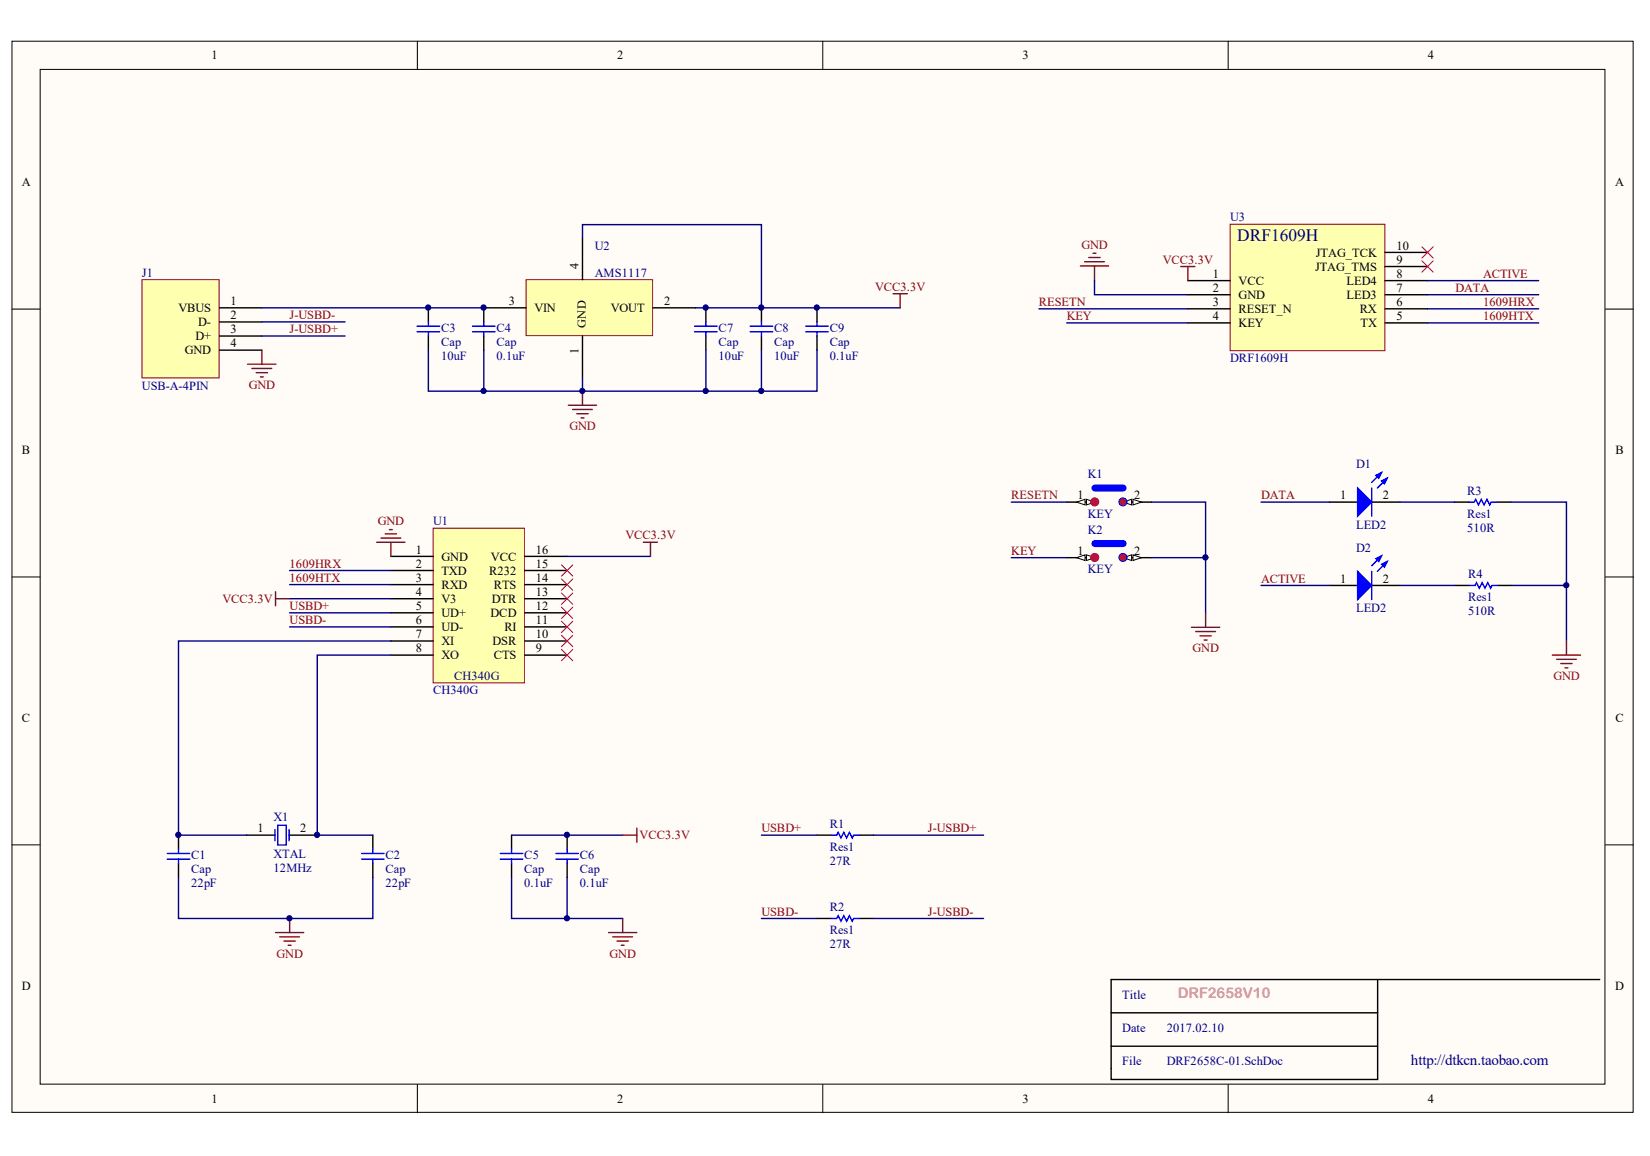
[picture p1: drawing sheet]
<svg xmlns="http://www.w3.org/2000/svg" width="291mm" height="204mm" viewBox="0 0 291 204" stroke-linecap="round" stroke-linejoin="round" font-family="sans-serif">
<g fill="#fffcf8" stroke="#000" stroke-width=".18">
<path d="M2.1 7.3h286v188.9h-286z"/>
<path d="M7.1 12.2h276v179h-276z"/>
</g>
<path d="M73.6 7.3v4.9M145.1 7.3v4.9M216.6 7.3v4.9M2.1 54.5h5M283.2 54.5h4.9M2.1 101.8h5M283.2 101.8h4.9M2.1 149h5M283.2 149h4.9M73.6 191.3v5M145.1 191.3v5M216.6 191.3v5" fill="none" stroke="#000" stroke-width=".18"/>
<path d="M196 178.6h47M243 172.8v17.6h-47v-17.6h86.2M196 184.5h47" fill="none" stroke="#000" stroke-width=".25"/>
<path d="M76.4 93.2h16.1v27.3h-16.1z" fill="#ffffb0" stroke="#800000" stroke-width=".18"/>
<g fill="none" stroke="#000" stroke-width=".25">
<path d="M68.9 98.1h7.5M92.6 98.1h7.4M68.9 100.6h7.5M68.9 103.1h7.5M68.9 105.6h7.5M68.9 108.1h7.5M68.9 110.6h7.5M68.9 113.1h7.5M68.9 115.6h7.5M92.6 100.6h7.4M92.6 103.1h7.4M92.6 105.6h7.4"/>
<path d="M92.6 108.1h7.4M92.6 110.6h7.4M92.6 113.1h7.4M92.6 115.6h7.4"/>
</g>
<path d="M25 49.3h13.6v17.4h-13.6z" fill="#ffffb0" stroke="#800000" stroke-width=".18"/>
<path d="M38.7 54.3h7.5M38.7 56.8h7.5M38.7 59.3h7.5M38.7 61.8h7.5" fill="none" stroke="#000" stroke-width=".25"/>
<path d="M92.8 49.3h22.3v9.9h-22.3z" fill="#ffffb0" stroke="#800000" stroke-width=".18"/>
<path d="M75.6 54.3v2.5M75.6 59.3v2.5M85.3 59.3v2.5M92.8 54.3h-7.5v2.5M102.7 41.9v7.4M102.7 59.3v7.4M115.2 54.3h7.4M134.3 54.3v2.5M134.3 59.3v2.5M144.1 54.3v2.5M144.1 59.3v2.5" fill="none" stroke="#000" stroke-width=".25"/>
<g fill="none" stroke="#00f" stroke-width=".25">
<path d="M73.6 57.5h3.9M73.6 58.5h3.9M75.6 56.8v.7M75.6 58.5v.8M83.3 57.5h4M83.3 58.5h4M85.3 56.8v.7M85.3 58.5v.8M132.3 57.5h4M132.3 58.5h4M134.3 56.8v.7M134.3 58.5v.8"/>
<path d="M142.1 57.5h4M142.1 58.5h4M144.1 56.8v.7M144.1 58.5v.8"/>
</g>
<g fill="none" stroke="#000080" stroke-width=".25">
<path d="M46.2 54.3h39.1M102.7 41.9v-2.3h31.6v14.7M122.6 54.3h36.2M75.6 61.8v7.2h27.1v-2.3M85.3 61.8v7.2M134.3 61.8v7.2h-31.6M144.1 61.8v7.2h-9.8M100 98.1h14.7M51.1 100.6h17.8M51.1 103.1h17.8M51.1 105.6h17.8M51.1 108.1h17.8"/>
<path d="M51.1 110.6h17.8"/>
</g>
<g fill="none" stroke="#800000" stroke-width=".25">
<path d="M157.5 51.8h2.5M158.8 51.8v2.5M100.3 71.5h4.9M101 72.2h3.5M101.8 73h1.9M102.5 73.7h.5M102.7 69v2.5M66.5 95.7h4.9M67.2 94.9h3.5M67.9 94.2h2M68.7 93.4h.5M68.9 95.7v2.4"/>
<path d="M113.5 95.7h2.5M114.7 95.7v2.4M48.6 104.4v2.4M48.6 105.6h2.5"/>
</g>
<path d="M217 39.6h27.3v22.3h-27.3z" fill="#ffffb0" stroke="#800000" stroke-width=".18"/>
<g fill="none" stroke="#000" stroke-width=".25">
<path d="M209.5 49.5h7.5M209.5 52h7.5M209.5 54.5h7.5M209.5 57h7.5M244.3 49.5h7.5M244.3 52h7.5M244.3 54.5h7.5M244.3 57h7.5M244.3 47h7.5M244.3 44.5h7.5M188.2 88.6h4.9M31.5 147.3v2.5"/>
<path d="M31.5 152.3v2.5M43.5 147.3h5M51 147.3h5M65.8 147.3v2.5M65.8 152.3v2.5M90.2 147.3v2.5M90.2 152.3v2.5M100 147.3v2.5M100 152.3v2.5"/>
</g>
<g fill="none" stroke="#800000" stroke-width=".25">
<path d="M208.3 47h2.5M209.5 47v2.5M109.8 147.3h2.5M112.3 146.1v2.5M48.6 164.5h5M49.3 165.2h3.5M50.1 166h2M50.8 166.7h.5M51.1 162v2.5M107.3 164.5h5M108.1 165.2h3.5M108.8 166h2"/>
<path d="M109.6 166.7h.5M109.8 162v2.5"/>
</g>
<g fill="none" stroke="#000080" stroke-width=".25">
<path d="M46.2 56.8h14.7M46.2 59.3h14.7M183.3 54.5h26.2M188.2 57h21.3M251.8 54.5h19.6M251.8 57h19.6M251.8 52h19.6M251.8 49.5h19.6M68.9 113.1h-37.4v34.2h12M68.9 115.6h-12.9v31.7h9.8M31.5 154.8v7.2h34.3v-7.2M90.2 154.8v7.2h19.6"/>
<path d="M90.2 147.3h19.6M100 154.8v7.2"/>
</g>
<g fill="none" stroke="#00f" stroke-width=".25">
<path d="M29.5 150.5h4M29.5 151.5h4M31.5 149.8v.7M31.5 151.5v.8M48.5 146.3v2M49 145.6h1.5v3.5h-1.5zM51 146.3v2M63.8 150.5h4M63.8 151.5h4M65.8 149.8v.7M65.8 151.5v.8M88.2 150.5h4"/>
<path d="M88.2 151.5h4M90.2 149.8v.7M90.2 151.5v.8M98 150.5h4M98 151.5h4M100 149.8v.7M100 151.5v.8"/>
</g>
<g fill="#fffcf8" stroke="#000" stroke-width=".18">
<path d="M191.6 88.1l1.5 .5-1.5 .5z"/>
<path d="M189.9 88.6l1.5-.5v1z"/>
</g>
<path d="M198.1 88.6h5" fill="none" stroke="#000" stroke-width=".25"/>
<g fill="#fffcf8" stroke="#000" stroke-width=".18">
<path d="M198.1 88.6l1.5-.5v1z"/>
<path d="M199.8 88.1l1.5 .5-1.5 .5z"/>
</g>
<circle cx="193.1" cy="88.5" r=".71" fill="#bf0000" stroke="#bf0000" stroke-width=".18"/>
<circle cx="198.1" cy="88.5" r=".71" fill="#bf0000" stroke="#00f" stroke-width=".18"/>
<path d="M193.1 86.1h5" fill="none" stroke="#00f" stroke-width="1.2"/>
<path d="M188.2 98.4h4.9" fill="none" stroke="#000" stroke-width=".25"/>
<g fill="#fffcf8" stroke="#000" stroke-width=".18">
<path d="M191.6 97.9l1.5 .5-1.5 .5z"/>
<path d="M189.9 98.4l1.5-.5v1z"/>
</g>
<path d="M198.1 98.4h5" fill="none" stroke="#000" stroke-width=".25"/>
<g fill="#fffcf8" stroke="#000" stroke-width=".18">
<path d="M198.1 98.4l1.5-.5v1z"/>
<path d="M199.8 97.9l1.5 .5-1.5 .5z"/>
</g>
<circle cx="193.1" cy="98.3" r=".71" fill="#bf0000" stroke="#bf0000" stroke-width=".18"/>
<circle cx="198.1" cy="98.3" r=".71" fill="#bf0000" stroke="#00f" stroke-width=".18"/>
<path d="M193.1 95.9h5" fill="none" stroke="#00f" stroke-width="1.2"/>
<g fill="none" stroke="#000" stroke-width=".25">
<path d="M124.5 54.3v2.5M124.5 59.3v2.5M234.5 88.6h5M242 88.6h4.9M256.6 88.6h2.4M264 88.6h2.5M234.5 103.3h5M242 103.3h4.9M256.7 103.3h2.5M264.2 103.3h2.5M144.1 147.3h2.5M151.6 147.3h2.5"/>
<path d="M144.1 162h2.5M151.6 162h2.5"/>
</g>
<g fill="#00f" stroke="#00f" stroke-width=".25">
<path d="M239.5 86.1l2.5 2.5-2.5 2.5z"/>
<path d="M243.7 84.8l1-.5-.5 1z"/>
<path d="M242.7 83.8l1-.5-.5 1z"/>
<path d="M239.5 100.8l2.5 2.5-2.5 2.5z"/>
<path d="M243.7 99.5l1-.5-.5 1z"/>
<path d="M242.7 98.5l1-.5-.5 1z"/>
</g>
<g fill="none" stroke="#00f" stroke-width=".25">
<path d="M122.5 57.5h4M122.5 58.5h4M124.5 56.8v.7M124.5 58.5v.8M242 86.1v5M243.7 83.3l-1.7 1.8M243.7 98l-1.7 1.8M244.7 84.3l-1.7 1.8M244.7 99l-1.7 1.8M259 88.6h1l.3-.5 .5 1 .5-1 .5 1 .5-1 .5 1 .2-.5h1M242 100.8v5M259.2 103.3h1l.2-.5 .5 1 .5-1 .5 1 .5-1 .5 1 .3-.5h1"/>
<path d="M146.6 147.3h1l.2-.5 .5 1 .5-1 .5 1 .5-1 .5 1 .3-.5h1M146.6 162h1l.2-.5 .5 1 .5-1 .5 1 .5-1 .5 1 .3-.5h1"/>
</g>
<g fill="none" stroke="#000080" stroke-width=".25">
<path d="M193.1 49.4v2.6h16.4M124.5 61.8v7.2M178.4 98.4h9.8M178.4 88.6h9.8M203.1 88.6h9.6v19.6M203.1 98.4h9.6M222.4 88.6h12.1M246.9 88.6h9.7M266.5 88.6h9.8v24.5M222.4 103.3h12.1M246.9 103.3h9.8M266.7 103.3h9.6"/>
<path d="M134.3 147.3h9.8M154.1 147.3h19.4M134.3 162h9.8M154.1 162h19.4"/>
</g>
<g fill="none" stroke="#800000" stroke-width=".25">
<path d="M190.6 46.9h4.9M191.3 46.2h3.5M192.1 45.4h2M192.8 44.7h.5M193.1 46.9v2.5M43.7 64.2h5M44.4 65h3.5M45.2 65.7h2M45.9 66.5h.5M46.2 61.8v2.4M210.2 110.7h4.9M210.9 111.4h3.5"/>
<path d="M211.7 112.1h2M212.4 112.9h.5M212.7 108.2v2.5M273.8 115.6h5M274.6 116.3h3.4M275.3 117h2M276.1 117.8h.5M276.3 113.1v2.5"/>
</g>
<g fill="none" stroke="#f00" stroke-width=".18">
<path d="M250.8 43.5l2 2M250.8 46l2 2M252.8 43.5l-2 2M252.8 46l-2 2M99 99.6l2 2M101 99.6l-2 2M99 102.1l2 2M99 104.6l2 2M99 107.1l2 2M99 109.6l2 2M99 112.1l2 2M99 114.6l2 1.9"/>
<path d="M101 102.1l-2 2M101 104.6l-2 2M101 107.1l-2 2M101 109.6l-2 2M101 112.1l-2 2M101 114.6l-2 1.9"/>
</g>
<g fill="#000080" stroke="#000080" stroke-width=".18">
<circle cx="31.4" cy="147.3" r=".47"/>
<circle cx="51" cy="162" r=".46"/>
<circle cx="55.9" cy="147.3" r=".47"/>
<circle cx="75.5" cy="54.2" r=".47"/>
<circle cx="85.3" cy="69" r=".46"/>
<circle cx="85.3" cy="54.2" r=".47"/>
<circle cx="100" cy="162" r=".46"/>
<circle cx="100" cy="147.3" r=".47"/>
<circle cx="102.7" cy="69" r=".46"/>
<circle cx="124.5" cy="69" r=".46"/>
<circle cx="124.5" cy="54.2" r=".47"/>
<circle cx="134.3" cy="69" r=".46"/>
<circle cx="134.3" cy="54.2" r=".47"/>
<circle cx="144.1" cy="54.2" r=".47"/>
<circle cx="212.6" cy="98.3" r=".47"/>
<circle cx="276.3" cy="103.2" r=".46"/>
</g>
<text font-size="3.1" fill="#000080" x="218.2" y="42.5">DRF1609H</text>
<text font-size="2.7" fill="#000080" x="248.9" y="187.9">http://dtkcn.taobao.com</text>
<text font-size="2.6" fill="#f0f" x="207.8" y="176.1">DRF2658V10</text>
<g font-size="2.2">
<text x="37.3" y="10.5">1</text>
<text x="108.8" y="10.5">2</text>
<text x="180.3" y="10.5">3</text>
<text x="251.9" y="10.5">4</text>
<text x="3.8" y="32.8">A</text>
<text x="284.9" y="32.8">A</text>
<text x="102.1" y="47.4" transform="rotate(-90 102.1 47.4)">4</text>
<text x="232" y="47.7">JTAG_TMS</text>
<text x="232.1" y="45.3">JTAG_TCK</text>
<text x="246.3" y="46.5">9</text>
<text x="246.3" y="44">10</text>
<text x="40.7" y="53.8">1</text>
<text x="89.7" y="53.8">3</text>
<text x="117.1" y="53.8">2</text>
<text x="213.9" y="49">1</text>
<text x="213.9" y="51.5">2</text>
<text x="213.9" y="54">3</text>
<text x="218.5" y="50.2">VCC</text>
<text x="218.5" y="52.7">GND</text>
<text x="237.5" y="52.7">LED3</text>
<text x="237.5" y="50.2">LED4</text>
<text x="246.3" y="54">6</text>
<text x="246.3" y="51.5">7</text>
<text x="246.3" y="49">8</text>
<text x="31.5" y="55">VBUS</text>
<text x="35" y="57.5">D-</text>
<text x="40.7" y="56.3">2</text>
<text x="40.7" y="58.8">3</text>
<text x="94.3" y="55">VIN</text>
<text x="103.3" y="57.8" transform="rotate(-90 103.3 57.8)">GND</text>
<text x="107.7" y="55">VOUT</text>
<text x="213.9" y="56.4">4</text>
<text x="218.5" y="55.2">RESET_N</text>
<text x="218.5" y="57.7">KEY</text>
<text x="239.8" y="55.2">RX</text>
<text x="240" y="57.7">TX</text>
<text x="246.3" y="56.4">5</text>
<text x="32.6" y="62.5">GND</text>
<text x="34.5" y="60">D+</text>
<text x="40.7" y="61.2">4</text>
<text x="102.1" y="62.4" transform="rotate(-90 102.1 62.4)">1</text>
<text x="3.9" y="80.1">B</text>
<text x="284.9" y="80.1">B</text>
<text x="190.1" y="88.1">1</text>
<text x="200.1" y="88.1">2</text>
<text x="236.4" y="88.1">1</text>
<text x="243.9" y="88.1">2</text>
<text x="73.3" y="97.6">1</text>
<text x="73.3" y="100.1">2</text>
<text x="77.9" y="98.9">GND</text>
<text x="77.9" y="101.4">TXD</text>
<text x="86.3" y="101.4">R232</text>
<text x="86.6" y="98.9">VCC</text>
<text x="94.5" y="100.1">15</text>
<text x="94.5" y="97.6">16</text>
<text x="190.1" y="97.9">1</text>
<text x="200.1" y="97.9">2</text>
<text x="73.3" y="102.6">3</text>
<text x="73.3" y="105.1">4</text>
<text x="73.3" y="107.6">5</text>
<text x="77.9" y="103.8">RXD</text>
<text x="77.9" y="106.3">V3</text>
<text x="86.8" y="106.3">DTR</text>
<text x="87.1" y="103.8">RTS</text>
<text x="94.5" y="107.6">12</text>
<text x="94.5" y="105.1">13</text>
<text x="94.5" y="102.6">14</text>
<text x="236.4" y="102.8">1</text>
<text x="243.9" y="102.8">2</text>
<text x="73.3" y="110.1">6</text>
<text x="73.3" y="112.6">7</text>
<text x="77.9" y="108.8">UD+</text>
<text x="77.9" y="111.3">UD-</text>
<text x="77.9" y="113.8">XI</text>
<text x="86.5" y="108.8">DCD</text>
<text x="86.9" y="113.8">DSR</text>
<text x="89" y="111.3">RI</text>
<text x="94.5" y="112.6">10</text>
<text x="94.5" y="110.1">11</text>
<text x="73.3" y="115">8</text>
<text x="77.9" y="116.3">XO</text>
<text x="87.1" y="116.3">CTS</text>
<text x="94.5" y="115">9</text>
<text x="3.9" y="127.4">C</text>
<text x="284.9" y="127.4">C</text>
<text x="45.4" y="146.8">1</text>
<text x="53" y="146.8">2</text>
<text x="3.8" y="174.6">D</text>
<text x="284.9" y="174.6">D</text>
<text x="37.3" y="194.5">1</text>
<text x="108.8" y="194.5">2</text>
<text x="180.3" y="194.5">3</text>
<text x="251.9" y="194.5">4</text>
</g>
<g font-size="2.2" fill="#000080">
<text x="217" y="39">U3</text>
<text x="104.9" y="44">U2</text>
<text x="25" y="48.8">J1</text>
<text x="104.9" y="48.9">AMS1117</text>
<text x="77.8" y="58.5">C3</text>
<text x="87.6" y="58.5">C4</text>
<text x="126.7" y="58.5">C7</text>
<text x="136.5" y="58.5">C8</text>
<text x="146.3" y="58.5">C9</text>
<text x="77.8" y="63.5">10uF</text>
<text x="77.8" y="61">Cap</text>
<text x="87.6" y="63.5">0.1uF</text>
<text x="87.6" y="61">Cap</text>
<text x="126.7" y="63.5">10uF</text>
<text x="126.7" y="61">Cap</text>
<text x="136.5" y="63.5">10uF</text>
<text x="136.5" y="61">Cap</text>
<text x="146.3" y="63.5">0.1uF</text>
<text x="146.3" y="61">Cap</text>
<text x="217" y="63.9">DRF1609H</text>
<text x="25" y="68.7">USB-A-4PIN</text>
<text x="239.2" y="82.6">D1</text>
<text x="191.9" y="84.3">K1</text>
<text x="258.8" y="87.3">R3</text>
<text x="76.4" y="92.7">U1</text>
<text x="191.9" y="91.3">KEY</text>
<text x="191.9" y="94.1">K2</text>
<text x="239.2" y="93.3">LED2</text>
<text x="258.8" y="93.8">510R</text>
<text x="258.8" y="91.3">Res1</text>
<text x="191.9" y="101.1">KEY</text>
<text x="239.2" y="97.3">D2</text>
<text x="239.2" y="108">LED2</text>
<text x="258.9" y="102">R4</text>
<text x="258.9" y="106">Res1</text>
<text x="258.9" y="108.5">510R</text>
<text x="76.4" y="122.5">CH340G</text>
<text x="80.1" y="120">CH340G</text>
<text x="48.3" y="144.8">X1</text>
<text x="146.3" y="146.1">R1</text>
<text x="33.7" y="151.5">C1</text>
<text x="33.7" y="154">Cap</text>
<text x="48.3" y="153.8">12MHz</text>
<text x="48.3" y="151.3">XTAL</text>
<text x="68" y="151.5">C2</text>
<text x="68" y="154">Cap</text>
<text x="92.5" y="151.5">C5</text>
<text x="92.5" y="154">Cap</text>
<text x="102.3" y="151.5">C6</text>
<text x="102.3" y="154">Cap</text>
<text x="146.3" y="152.5">27R</text>
<text x="146.3" y="150">Res1</text>
<text x="33.7" y="156.5">22pF</text>
<text x="68" y="156.5">22pF</text>
<text x="92.5" y="156.5">0.1uF</text>
<text x="102.3" y="156.5">0.1uF</text>
<text x="146.3" y="160.8">R2</text>
<text x="146.3" y="167.2">27R</text>
<text x="146.3" y="164.7">Res1</text>
<text x="198" y="176.2">Title</text>
<text x="198" y="182.1">Date</text>
<text x="205.8" y="182.1">2017.02.10</text>
<text x="198" y="187.9">File</text>
<text x="205.8" y="187.9">DRF2658C-01.SchDoc</text>
</g>
<g font-size="2.2" fill="#800000">
<text x="190.7" y="43.9">GND</text>
<text x="205.1" y="46.5">VCC3.3V</text>
<text x="154.4" y="51.3">VCC3.3V</text>
<text x="183.3" y="54">RESETN</text>
<text x="256.7" y="51.5">DATA</text>
<text x="261.6" y="54">1609HRX</text>
<text x="261.6" y="49">ACTIVE</text>
<text x="51.1" y="58.8">J-USBD+</text>
<text x="51.1" y="56.3">J-USBD-</text>
<text x="188.2" y="56.4">KEY</text>
<text x="261.6" y="56.4">1609HTX</text>
<text x="43.9" y="68.7">GND</text>
<text x="100.4" y="75.9">GND</text>
<text x="178.4" y="88.1">RESETN</text>
<text x="222.4" y="88.1">DATA</text>
<text x="66.6" y="92.7">GND</text>
<text x="110.3" y="95.1">VCC3.3V</text>
<text x="51.1" y="100.1">1609HRX</text>
<text x="178.4" y="97.9">KEY</text>
<text x="39.2" y="106.3">VCC3.3V</text>
<text x="51.1" y="102.6">1609HTX</text>
<text x="51.1" y="107.6">USBD+</text>
<text x="222.4" y="102.8">ACTIVE</text>
<text x="51.1" y="110.1">USBD-</text>
<text x="210.3" y="115.1">GND</text>
<text x="274" y="120">GND</text>
<text x="112.8" y="148">VCC3.3V</text>
<text x="134.3" y="146.8">USBD+</text>
<text x="163.7" y="146.8">J-USBD+</text>
<text x="134.3" y="161.5">USBD-</text>
<text x="163.7" y="161.5">J-USBD-</text>
<text x="48.8" y="168.9">GND</text>
<text x="107.5" y="168.9">GND</text>
</g>
</svg>
